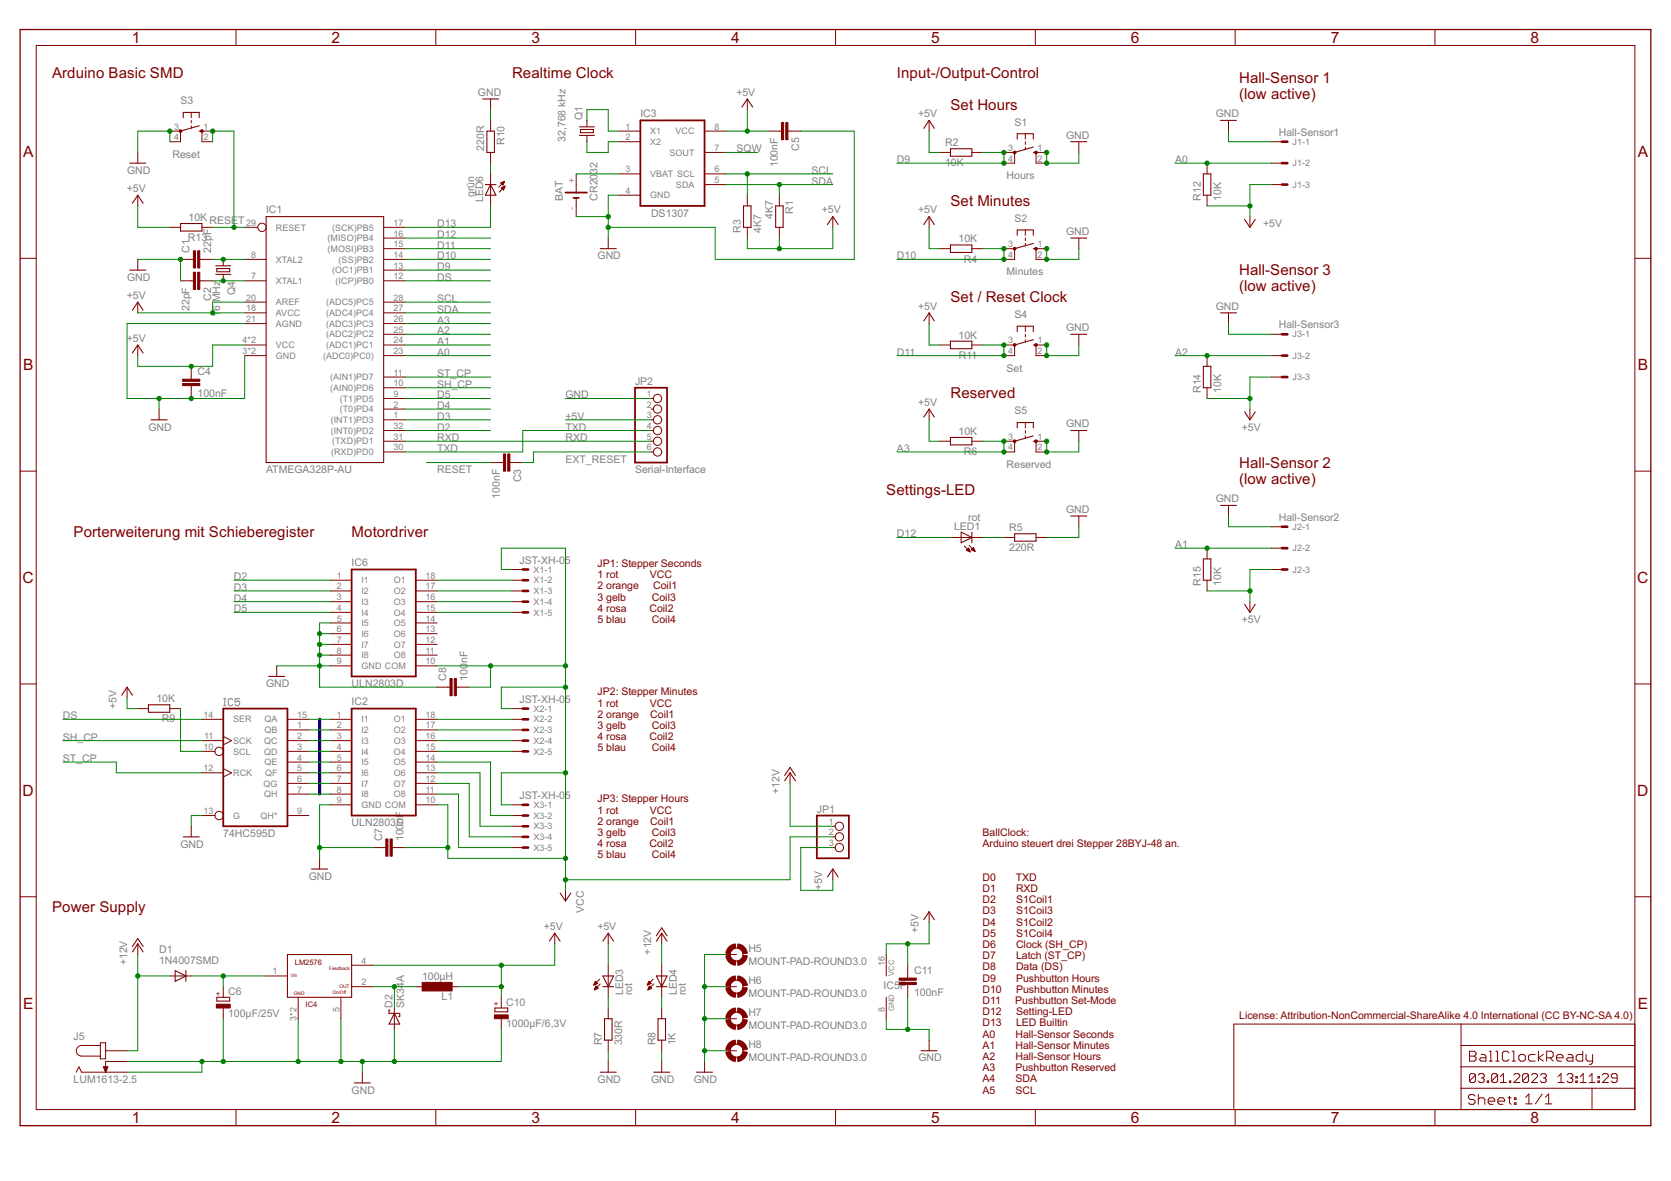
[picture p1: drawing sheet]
<svg xmlns="http://www.w3.org/2000/svg" width="297mm" height="210mm" viewBox="0 0 297 210" stroke-linecap="round" stroke-linejoin="round" font-family="sans-serif">
<path d="M39.8 125.4h.4M39.8 124.2h.4M40 124.2v1.2M41.4 124.4l-.2-.2h-.4l-.2 .2v.8l.2 .2h.4l.2-.2M42.6 124.2h-.8v.6l.4-.2 .4 .2v.4l-.2 .2h-.4l-.2-.2" fill="none" stroke="#808080" stroke-width=".18"/>
<g fill="none" stroke="#800000" stroke-width=".19">
<path d="M85.8 17.6h2.8M131.9 19l.9-1.4 1 1.4M23.1 29h2.8M23.5 36.1l1-1.4 .9 1.4M32.1 39.7h3.8v1.4h-3.8zM32.6 20.9v-.9h2.8v.9M35.4 23.3h.5M35.4 22.4l-3.3 .9M47.3 38.5h20.9v43.7h-20.9zM86.3 32.8h1.9M86.6 23.3h1.3v3.8h-1.3zM87.2 32.8l1 1.9h-1.9z"/>
<path d="M103 22.5h2.7M103 24.1h2.7M103.2 23h2.3v.6h-2.3zM132.2 36.6h1.3v3.8h-1.3zM137.9 36.6h1.3v3.8h-1.3zM147.1 39.9l.9-1.4 1 1.4M164.2 22.8l1-1.4 .9 1.4M164.2 39.9l1-1.4 .9 1.4M169 26.4h3.8v1.4h-3.8zM180.8 24.7v-.9h2.9v.9M183.7 27.1h.5M183.7 26.1l-3.3 1"/>
<path d="M190.3 25.2h2.9M213.9 30.9h1.3v3.8h-1.3zM217 21.4h2.8M221.2 39l1 1.4 .9-1.4M23.1 48h2.8M23.5 55.1l1-1.4 .9 1.4M38.4 48.8h2.6M38.4 47.2h2.6M38.5 47.7h2.3v.6h-2.3zM106.7 44.2h2.9M164.2 57l1-1.4 .9 1.4M169 43.5h3.8v1.4h-3.8z"/>
<path d="M180.8 41.8v-.9h2.9v.9M180.8 58.9v-.9h2.9v.9M183.7 44.2h.5M183.7 43.3l-3.3 .9M190.3 42.3h2.9M190.3 59.4h2.9M217 55.6h2.8M23.5 62.7l1-1.4 .9 1.4M26.9 74.6h2.8M164.2 74.1l1-1.4 .9 1.4M169 60.6h3.8v1.4h-3.8zM169 77.7h3.8v1.4h-3.8z"/>
<path d="M180.8 76.1v-1h2.9v1M183.7 61.3h.5M183.7 60.4l-3.3 .9M183.7 78.4h.5M183.7 77.5l-3.3 .9M190.3 76.5h2.9M213.9 65.1h1.3v3.8h-1.3zM221.2 73.2l1 1.4 .9-1.4M170.9 94.6l1.9 .9-1.9 1zM172.8 94.6v1.9M180.4 94.9h3.8v1.3h-3.8zM190.3 91.7h2.9"/>
<path d="M213.9 99.3h1.3v3.8h-1.3zM217 89.8h2.8M221.2 107.4l1 1.4 .9-1.4M21.6 123.6l1-1.5 .9 1.5M26.4 125.3h3.8v1.3h-3.8zM47.8 120.2h2.8M139.5 138.8l.9-1.4 1 1.4M139.5 137.8l.9-1.4 1 1.4M32.6 148.7h2.8M55.4 154.5h2.8M99.6 158.7l.9 1.4 1-1.4M147.1 155.9l.9-1.4 1 1.4"/>
<path d="M23.5 169.2l1-1.5 .9 1.5M23.5 168.2l1-1.4 .9 1.4M31.1 172.5l1.9 1-1.9 .9zM33 172.5v1.9M38.5 177.2h2.3v.7h-2.3zM51.1 169.7h11.4v7.5h-11.4zM69.3 179.5h-.1v.6h1.9v.6h-.2M88 179.2h2.3v.6h-2.3zM97.7 167.3l.9-1.4 1 1.4M107.2 173.5h1.9l-1 1.9zM107.2 175.4h1.9M107.2 167.3l.9-1.4 1 1.4"/>
<path d="M116.7 175.4h1.9M116.7 173.5h1.9l-1 1.9zM116.7 167.3l.9-1.4 1 1.4M116.7 166.3l.9-1.4 1 1.4M164.2 163.5l1-1.4 .9 1.4M63 192.5h2.8M70.1 180.1l1 1.9h-1.9zM106.7 190.6h2.9M107.5 181.1h1.3v3.8h-1.3zM116.2 190.6h2.9M117 181.1h1.3v3.8h-1.3zM123.8 190.6h2.9"/>
<path d="M163.7 186.8h2.9"/>
</g>
<g fill="none" stroke="#800000" stroke-width=".18">
<path d="M6.4 8.1h284.2v189.1h-284.2zM34 20v.9M42 5.2v2.9M77.5 5.2v2.9M87.2 17.6v1.9M113 5.2v2.9M132.8 17.6v1.9M148.5 5.2v2.9M184 5.2v2.9M219.6 5.2v2.9M255.1 5.2v2.9M24.5 27.1v1.9"/>
<path d="M24.5 34.7v1.9M30.2 23.3h1.9v1.9h-1.9M34 21.4v.5M34 22.4v.4M37.8 23.3h-1.9v1.9h1.9M87.2 21.4v1.9M87.2 27.1v1.9M87.2 30.9v5.7M89 32.5h.6M89.1 32.6h.4M89.1 33.4l.7-.3-.3 .7zM89.2 33.4h.4"/>
<path d="M89.2 32.7h.3M89.2 33.3h.5M89.2 33.5h.4M89.2 32.4h.4M89.3 32.8h.2M89.3 33.6h.3M89.3 32.8h.1M89.4 33.7h.1M89.4 33.3h.3M89.4 32.3h.2M89.5 33.7h.1M89.6 33.2h.1"/>
<path d="M89.6 32.3h.1M89.7 32.2l-1.1 1.1M89.7 32.2l-.3 .7-.4-.4M89.7 32.2l-.7 .3M89.8 33.1l-1.1 1M102.4 30.9v3.3M102.4 35.2v3.3M104.3 21.4v1.1M104.3 24.1v1.1M110 23.3h3.8M110 25.2h3.8M110 30.9h3.8"/>
<path d="M110 34.7h3.8M125.2 23.3h3.8M125.2 27.1h3.8M125.2 30.9h3.8M125.2 32.8h3.8M132.8 34.7v1.9M136.6 23.3h2.3M138.5 34.7v1.9M140.1 23.3h2.2M148 38.5v1.9M165.2 21.4v1.9M165.2 38.5v1.9"/>
<path d="M167 27.1h2M172.8 27.1h1.9M178.5 27.1h1.9v1.9h-1.9M182.3 23.8v.9M182.3 25.2v.5M182.3 26.1v.5M186.1 27.1h-1.9v1.9h1.9M191.8 25.2v1.9M214.6 29v1.9M214.6 34.7v1.9M218.4 21.4v1.9M222.2 38.5v1.9"/>
<path d="M226 25.2h1.9M226 29h1.9M226 32.8h1.9M3.6 45.9h2.8M24.5 46.1v1.9M24.5 53.7v1.9M30.2 40.4h1.9M32.1 46.1h2.3M32.1 49.9h2.3M35.5 46.1h2.3M35.5 49.9h2.3M35.9 40.4h1.9"/>
<path d="M39.7 46.1v1.1M39.7 48.8v1.1M43.5 40.4h2.3M43.5 46.1h3.8M43.5 49.9h3.8M43.5 57.5h3.8M43.5 55.6h3.8M43.5 53.7h3.8M68.2 40.4h3.8M68.2 46.1h3.8M68.2 49.9h3.8M68.2 59.4h3.8"/>
<path d="M68.2 57.5h3.8M68.2 55.6h3.8M68.2 53.7h3.8M68.2 42.3h3.8M68.2 44.2h3.8M68.2 48h3.8M108.1 42.3v1.9M132.8 40.4v1.9M138.5 40.4v1.9M165.2 55.6v1.9M167 44.2h2M172.8 44.2h1.9"/>
<path d="M178.5 44.2h1.9v1.9h-1.9M182.3 40.9v.9M182.3 42.3v.5M182.3 43.3v.4M182.3 58v.9M182.3 59.4v.5M186.1 44.2h-1.9v1.9h1.9M191.8 42.3v1.9M191.8 59.4v1.9M218.4 55.6v1.9M226 59.4h1.9M290.6 45.9h2.9"/>
<path d="M24.5 61.3v1.9M28.3 72.7v1.9M34 65.1v2.3M34 68.5v2.3M43.5 63.2h3.8M43.5 61.3h3.8M68.2 70.8h3.8M68.2 72.7h3.8M68.2 74.6h3.8M68.2 76.5h3.8M68.2 78.4h3.8M68.2 63.2h3.8"/>
<path d="M68.2 61.3h3.8M68.2 68.9h3.8M68.2 67h3.8M115.7 70.8h.4M115.7 72.7h.4M115.7 74.6h.4M115.7 76.5h.4M115.7 78.4h.4M165.2 72.7v1.9M167 78.4h2M167 61.3h2M172.8 78.4h1.9"/>
<path d="M172.8 61.3h1.9M178.5 78.4h1.9v1.9h-1.9M178.5 61.3h1.9v1.9h-1.9M182.3 60.4v.4M182.3 75.1v1M182.3 76.5v.5M182.3 77.5v.4M186.1 78.4h-1.9v1.9h1.9M186.1 61.3h-1.9v1.9h1.9M191.8 76.5v1.9M214.6 63.2v1.9M214.6 68.9v1.9"/>
<path d="M222.2 72.7v1.9M226 63.2h1.9M226 67h1.9M3.6 83.7h2.8M68.2 80.3h3.8M87.2 82.2h2.3M90.6 82.2h2.3M115.7 80.3h.4M169 95.5h5.7M171.4 97l1.1 1.1M171.8 97.8l.4-.4 .3 .7zM171.8 97.8h.5"/>
<path d="M171.9 97.9h.5M171.9 97.7h.4M172 97.6h.3M172.1 97.5h.1M172.1 97.9h.3M172.2 97.5h.1M172.3 96.9l1 1.1M172.3 98h.1M172.7 97.7l.3-.4 .3 .7zM172.7 97.7h.5M172.8 97.6h.4M172.8 97.8h.4"/>
<path d="M172.8 97.5h.3M172.9 97.5h.2M173 97.9h.3M173 97.4h.1M173.2 97.9h.1M178.5 95.5h1.9M184.2 95.5h1.9M191.8 91.7v1.9M214.6 97.4v1.9M218.4 89.8v1.9M226 93.6h1.9M226 97.4h1.9"/>
<path d="M290.6 83.7h2.9M49.2 118.3v1.9M58.7 103.1h3.8M58.7 105h3.8M58.7 106.9h3.8M58.7 108.8h3.8M58.7 110.7h3.8M58.7 112.6h3.8M58.7 114.5h3.8M58.7 116.4h3.8M58.7 118.3h3.8M73.9 103.1h3.8"/>
<path d="M73.9 105h3.8M73.9 106.9h3.8M73.9 108.8h3.8M73.9 110.7h3.8M73.9 112.6h3.8M73.9 114.5h3.8M73.9 116.4h3.8M73.9 118.3h3.8M91 101.2h1.9M91 103.1h1.9M91 105h1.9M91 106.9h1.9"/>
<path d="M91 108.8h1.9M214.6 103.1v1.9M222.2 106.9v1.9M226 101.2h1.9M3.6 121.6h2.8M22.6 122.1v1.9M24.5 125.9h1.9M30.2 125.9h1.9M35.9 127.8h3.8M35.9 131.6h3.8M35.9 133.5h2.3M35.9 137.4h3.8"/>
<path d="M39.7 130.9l1.5 .7-1.5 .8M39.7 136.6l1.5 .8-1.5 .7M51.1 127.8h3.8M51.1 129.7h3.8M51.1 131.6h3.8M51.1 133.5h3.8M51.1 135.4h3.8M51.1 137.4h3.8M51.1 139.2h3.8M58.7 127.8h3.8M58.7 129.7h3.8M58.7 131.6h3.8"/>
<path d="M58.7 133.5h3.8M58.7 135.4h3.8M58.7 137.4h3.8M58.7 139.2h3.8M73.9 127.8h3.8M73.9 129.7h3.8M73.9 131.6h3.8M73.9 133.5h3.8M73.9 135.4h3.8M73.9 137.4h3.8M73.9 139.2h3.8M77.7 122.1h2.3"/>
<path d="M81.1 122.1h2.3M91 127.8h1.9M91 129.7h1.9M91 131.6h1.9M91 133.5h1.9M91 125.9h1.9M140.4 137.4v1.8M290.6 121.6h2.9M3.6 159.4h2.8M34 146.9v1.8M35.9 144.9h2.3M51.1 141.1h3.8"/>
<path d="M51.1 144.9h3.8M56.8 152.5v2M58.7 141.1h3.8M58.7 143h3.8M66.3 150.6h2.3M69.7 150.6h2.3M73.9 141.1h3.8M73.9 143h3.8M91 143h1.9M91 150.6h1.9M91 144.9h1.9M91 146.9h1.9"/>
<path d="M91 148.7h1.9M100.5 158.2v1.9M148 154.5v1.9M148 150.6h.5M148 146.9h.5M148 148.7h.5M290.6 159.4h2.9M24.5 167.7v2M30.2 173.5h3.8M39.7 175.4v1.8M39.7 179.2v1.9M47.3 173.5h3.8"/>
<path d="M53 177.2v3.9M60.6 177.2v3.9M62.5 175.4h3.8M62.5 171.6h3.8M70.1 179.2v3.8M73.9 175.4h1.9M79.6 175.4h1.9M89.1 177.2v2M98.6 165.9v1.8M105.6 175h.1M105.6 175h.2M105.6 174.9h.4"/>
<path d="M105.7 174.8h.5M105.7 175.9h.1M105.7 174.7h.5M105.7 175.8h.3M105.7 174.6h.4M105.7 175.7h.5M105.8 174.6h.2M105.8 175.6h.5M105.8 174.5h.1M105.8 175.5h.4M105.9 174.4l.3 .4-.6 .3zM105.9 175.5h.2"/>
<path d="M105.9 175.4h.2M105.9 175.3h.1M106.3 175.6l-.4-.3-.2 .6M106.3 175.6l-.6 .3M106.6 174l-1 1.1M106.7 174.9l-1 1M108.1 165.9v1.8M108.1 171.6v5.6M108.1 179.2v1.9M115.1 175h.1M115.1 175h.2M115.1 174.9h.4"/>
<path d="M115.2 174.8h.5M115.2 175.9h.1M115.2 174.7h.5M115.2 175.8h.3M115.3 174.6h.3M115.3 175.7h.4M115.3 174.6h.2M115.3 175.6h.5M115.3 174.5h.1M115.3 175.5h.4M115.4 175.5h.2M115.4 174.4l.3 .4-.6 .3z"/>
<path d="M115.4 175.4h.2M115.4 175.3h.1M115.8 175.6l-.4-.3-.2 .6M115.8 175.6l-.6 .3M116.1 174l-1 1.1M116.2 174.9l-1 1M117.6 165.9v1.8M117.6 171.6v5.6M117.6 179.2v1.9M129 169.7h1.9M129 175.4h1.9M157.5 169.7v3.8"/>
<path d="M157.5 177.2v3.9M161.4 171.6v2.2M161.4 175v2.2M165.2 162.1v1.9M13.5 190.6l.5-1 .5 1h8.1M17.8 185.8h-3.3a.94 .94 0 0 0-.9 1 .94 .94 0 0 0 .9 .9h3.3M17.8 185.3h1v2.9h-1zM18.4 189.6h.8l-.4 1zM18.4 189.7h.7M18.5 189.8h.6M18.5 189.9h.6M18.5 189.9h.5"/>
<path d="M18.6 190h.4M18.6 190.1h.4M18.6 190.2h.3M18.7 190.3h.2M18.7 190.4h.2M18.7 190.4h.1M18.8 186.8h3.8M18.8 190.5h.1M22.6 188.7h-3.8v1.9M42 197.2v2.9M64.4 190.6v1.9M77.5 197.2v2.9"/>
<path d="M89.1 181.1v1.9M108.1 184.9v1.9M108.1 188.7v1.9M113 197.2v2.9M117.6 184.9v1.9M117.6 188.7v1.9M125.2 188.7v1.9M129 181.1h1.9M129 186.8h1.9M148.5 197.2v2.9M165.2 184.9v1.9M184 197.2v2.9"/>
<path d="M219.6 197.2v2.9M255.1 197.2v2.9M259.7 193.4h30.9M259.7 182v15.2M259.7 189.6h30.9M259.7 185.8h30.9M261.2 186.8h.9l.3 .3v.3l-.3 .3 .3 .3v.3l-.3 .3h-.9zM261.2 187.7h.9M262.2 194.8l-.3-.3h-.6l-.3 .3v.3l.3 .3h.6l.3 .3v.3l-.3 .3h-.6l-.3-.3M262.3 191.1l-.3-.3h-.5l-.3 .3v1M262.3 191.1v1l-.3 .3h-.5l-.3-.3M262.3 191.1l-1.1 1"/>
<path d="M262.8 191.1l.3-.3h.5l.2 .3v.2l-.2 .3M262.8 195.4l.3-.3h.6l.2 .3v.9M262.8 194.5v1.8M263.3 187.4h.5l.3 .3v.9h-.8l-.3-.3 .3-.3h.8M263.3 191.6h.3M263.6 191.6l.2 .3v.2l-.2 .3h-.5l-.3-.3M264.4 192.1h.2v.3h-.2zM264.5 195.7h1.2v-.3l-.3-.3h-.6l-.3 .3v.6l.3 .3h.6M264.7 186.8h.3v1.8M264.7 188.6h.6M265.9 186.8h.3v1.8M265.9 188.6h.6"/>
<path d="M266.2 191.1v1l-.3 .3h-.5l-.2-.3M266.2 191.1l-.3-.3h-.5l-.2 .3v1M266.2 191.1l-1 1M266.3 195.7h1.2v-.3l-.3-.3h-.6l-.3 .3v.6l.3 .3h.6M266.7 192.4h1.1M266.7 191.3l.6-.5v1.6M268 195.1h.6M268.2 187.1l-.3-.3h-.5l-.3 .3v1.2l.3 .3h.5l.3-.3M268.3 192.1h.3v.3h-.3zM268.3 194.8v1.2l.3 .3M268.8 186.8h.3v1.8M268.8 188.6h.6"/>
<path d="M269.1 191.1l.2-.3h.6l.3 .3v.2l-1.1 1.1h1.1M269.2 195.1h.3v.3h-.3zM269.2 196h.3v.3h-.3zM270 187.7l.3-.3h.5l.3 .3v.6l-.3 .3h-.5l-.3-.3zM271.2 195l.6-.6v1.8M271.2 196.2h1.2M271.7 191.1v1l-.2 .3h-.6l-.2-.3M271.7 191.1l-.2-.3h-.6l-.2 .3v1M271.7 191.1l-1 1M272.2 191.1l.3-.3h.5l.3 .3v.2l-1.1 1.1h1.1M272.9 187.4h-.9l-.3 .3v.6l.3 .3h.9M273.5 186.8v1.8"/>
<path d="M273.8 191.1l.3-.3h.5l.3 .3v.2l-.3 .3M274.1 194.4l-1.2 1.8M274.3 191.6h.3M274.4 187.4l-.9 .6 .9 .6M274.6 191.6l.3 .3v.2l-.3 .3h-.5l-.3-.3M274.7 196.2h1.2M274.7 195l.6-.6v1.8M274.9 188h.9l.3-.3v-.6l-.3-.3h-.9v1.8M275.5 188l.6 .6M276.7 188h1.2v-.3l-.3-.3h-.6l-.3 .3v.6l.3 .3h.6M277 192.4h1M277 191.3l.5-.5v1.6"/>
<path d="M278.6 191.1l.2-.3h.5l.3 .3v.2l-.3 .3M278.7 187.4h.6l.3 .3v.9h-.9l-.3-.3 .3-.3h.9M279.1 191.6h.2M279.3 191.6l.3 .3v.2l-.3 .3h-.5l-.2-.3M280.1 192.1h.3v.3h-.3zM280.1 191.3h.3v.3h-.3zM280.9 192.4h1.1M280.9 191.3l.5-.5v1.6M281.3 186.8v1.8h-.8l-.3-.3v-.6l.3-.3h.8M281.9 187.4v.9l.3 .3h.9M282.5 191.3l.5-.5v1.6M282.5 192.4h1"/>
<path d="M283 193.4v3.8M283.1 187.4v1.5l-.3 .3h-.3M284.1 192.1h.2v.3h-.2zM284.1 191.3h.2v.3h-.2zM284.8 191.1l.3-.3h.5l.3 .3v.2l-1.1 1.1h1.1M287.5 191.6h-.8l-.3-.3v-.2l.3-.3h.5l.3 .3v1l-.3 .3h-.5l-.3-.3M290.6 182h-71.3v15.2"/>
<circle cx="46.6" cy="40.4" r=".74"/>
<circle cx="116.9" cy="76.5" r=".74"/>
<circle cx="116.9" cy="70.8" r=".74"/>
<circle cx="116.9" cy="74.6" r=".74"/>
<circle cx="116.9" cy="78.4" r=".74"/>
<circle cx="116.9" cy="72.7" r=".74"/>
<circle cx="116.9" cy="80.3" r=".74"/>
<circle cx="38.9" cy="133.5" r=".74"/>
<circle cx="38.9" cy="144.9" r=".74"/>
<circle cx="149.2" cy="148.7" r=".74"/>
<circle cx="149.2" cy="150.6" r=".74"/>
<circle cx="149.2" cy="146.9" r=".74"/>
<circle cx="130.9" cy="175.4" r="1.14"/>
<circle cx="130.9" cy="169.7" r="1.14"/>
<circle cx="130.9" cy="186.8" r="1.14"/>
<circle cx="130.9" cy="181.1" r="1.14"/>
</g>
<g fill="#800000" stroke="#800000" stroke-width=".18">
<path d="M35.1 44.6h.4v3h-.4z"/>
<path d="M34.4 44.6h.4v3h-.4z"/>
<path d="M34.4 48.4h.4v3h-.4z"/>
<path d="M35.1 48.4h.4v3h-.4z"/>
<path d="M89.5 80.7h.4v3h-.4z"/>
<path d="M90.3 80.7h.3v3h-.3z"/>
<path d="M32.5 68.2h3v.3h-3z"/>
<path d="M32.5 67.4h3v.4h-3z"/>
<path d="M138.9 21.8h.4v3h-.4z"/>
<path d="M139.7 21.8h.4v3h-.4z"/>
<path d="M159.8 174.6h3.1v.4h-3.1z"/>
<path d="M159.8 173.8h3.1v.4h-3.1z"/>
<path d="M38.5 178.5h2.4v.7h-2.4z"/>
<path d="M87.9 180.4h2.4v.7h-2.4z"/>
<path d="M75 174.6h5.4v1.5h-5.4z"/>
<path d="M69.3 149.1h.4v3.1h-.4z"/>
<path d="M68.6 149.1h.4v3.1h-.4z"/>
<path d="M80.8 120.6h.3v3.1h-.3z"/>
<path d="M80 120.6h.4v3.1h-.4z"/>
</g>
<path d="M100.5 34.2h3.8M101.9 35.2h1M113.8 21.4h11.4v15.2h-11.4zM112.9 68.9h5.7v13.3h-5.7zM62.5 101.2h11.4v19h-11.4zM39.7 125.9h11.4v21h-11.4zM62.5 125.9h11.4v19h-11.4zM145.2 144.9h5.7v7.6h-5.7z" fill="none" stroke="#800000" stroke-width=".32"/>
<g fill="#800000" stroke="#800000" stroke-width=".18">
<path d="M31.9 23.1h.4v.4h-.4z" fill-rule="evenodd"/>
<path d="M35.7 23.1h.4v.4h-.4z" fill-rule="evenodd"/>
<path d="M180.2 26.9h.3v.4h-.3z" fill-rule="evenodd"/>
<path d="M184 26.9h.3v.4h-.3z" fill-rule="evenodd"/>
<path d="M180.2 44h.3v.4h-.3z" fill-rule="evenodd"/>
<path d="M184 44h.3v.4h-.3z" fill-rule="evenodd"/>
<path d="M131.2 167.8a1.88 1.88 0 0 1 1.6 1.6l-.7 .1-.3-.7-.7-.3z" fill-rule="evenodd"/>
<path d="M129.6 168.3l.6-.4 .5-.1 .1 .7-.7 .3-.3 .7-.8-.1 .2-.5z" fill-rule="evenodd"/>
<path d="M129 169.9l.8-.1 .3 .7 .7 .3-.1 .8a1.93 1.93 0 0 1-1.7-1.7z" fill-rule="evenodd"/>
<path d="M132.1 169.8l.7 .1a1.93 1.93 0 0 1-1.6 1.7l-.1-.8 .7-.3z" fill-rule="evenodd"/>
<path d="M131.2 173.5a1.88 1.88 0 0 1 1.6 1.6l-.7 .1-.3-.7-.7-.3z" fill-rule="evenodd"/>
<path d="M129.6 174l.6-.4 .5-.1 .1 .7-.7 .3-.3 .7-.8-.1 .2-.5z" fill-rule="evenodd"/>
<path d="M129 175.6l.8-.1 .3 .7 .7 .3-.1 .7a1.88 1.88 0 0 1-1.7-1.6z" fill-rule="evenodd"/>
<path d="M132.1 175.5l.7 .1a1.88 1.88 0 0 1-1.6 1.6l-.1-.7 .7-.3z" fill-rule="evenodd"/>
<path d="M131.2 179.2a1.93 1.93 0 0 1 1.6 1.6l-.7 .1-.3-.6-.7-.4z" fill-rule="evenodd"/>
<path d="M129.6 179.7l.6-.4 .5-.1 .1 .7-.7 .4-.3 .6-.8-.1 .2-.5z" fill-rule="evenodd"/>
<path d="M129 181.3l.8-.1 .3 .7 .7 .3-.1 .8a1.93 1.93 0 0 1-1.7-1.7z" fill-rule="evenodd"/>
<path d="M131.1 182.2l.2-.1a1.05 1.05 0 0 0 .8-.9l.7 .1a1.93 1.93 0 0 1-1.6 1.7z" fill-rule="evenodd"/>
<path d="M131.2 184.9a1.88 1.88 0 0 1 1.6 1.6l-.7 .1-.3-.7-.7-.3z" fill-rule="evenodd"/>
<path d="M129.6 185.4l.6-.4 .5-.1 .1 .7-.7 .3-.3 .7-.8-.1 .2-.5z" fill-rule="evenodd"/>
<path d="M129 187l.8-.1 .3 .7 .7 .3-.1 .8a1.88 1.88 0 0 1-1.7-1.7z" fill-rule="evenodd"/>
<path d="M131.1 187.9l.7-.3 .3-.7 .7 .1a1.88 1.88 0 0 1-1.6 1.7z" fill-rule="evenodd"/>
<path d="M180.2 61.1h.3v.4h-.3z" fill-rule="evenodd"/>
<path d="M184 61.1h.3v.4h-.3z" fill-rule="evenodd"/>
<path d="M184 78.3h.3v.3h-.3z" fill-rule="evenodd"/>
<circle cx="180.4" cy="78.4" r=".25"/>
</g>
<path d="M3.6 5.2h289.9v194.9h-289.9z" fill="none" stroke="#800000" stroke-width=".23"/>
<g fill="none" stroke="#800000" stroke-width=".47">
<path d="M227.9 25.2h.9M227.9 29h.9M227.9 32.8h.9M227.9 59.4h.9M227.9 63.2h.9M227.9 67h.9M227.9 93.6h.9M227.9 97.4h.9M92.9 101.2h1M92.9 103.1h1M92.9 105h1M92.9 106.9h1"/>
<path d="M92.9 108.8h1M227.9 101.2h.9M92.9 125.9h1M92.9 127.8h1M92.9 129.7h1M92.9 131.6h1M92.9 133.5h1M92.9 143h1M92.9 144.9h1M92.9 146.9h1M92.9 148.7h1M92.9 150.6h1"/>
</g>
<path d="M56.8 127.8v13.3" fill="none" stroke="#000080" stroke-width=".57"/>
<g fill="none" stroke="#008000" stroke-width=".18">
<path d="M87.2 19.5v1.9M132.8 19.5v3.8M24.5 36.6v3.8h5.7M30.2 25.2v-1.9h-5.7v3.8M37.8 25.2v-1.9h3.8v17.1M87.2 36.6v3.8h-15.2M87.2 29v1.9M102.4 38.5h5.7M102.4 30.9h7.6M104.3 25.2v1.9h3.8v-1.9h1.9M104.3 21.4v-1.9h3.8v3.8h1.9M110 34.7h-1.9v7.6"/>
<path d="M129 27.1h5.7M129 23.3h7.6M129 32.8h19M129 30.9h19M132.8 30.9v3.8M138.5 32.8v1.9M142.3 23.3h9.5v22.8h-24.7v-5.7h-19M165.2 23.3v3.8h1.8M174.7 27.1h3.8v1.9h-19.1M186.1 27.1v1.9h5.7v-1.9M208.9 29h17.1M214.6 36.6h7.6"/>
<path d="M218.4 23.3v1.9h7.6M226 32.8h-3.8v5.7M24.5 55.6h19M24.5 46.1h7.6v3.8M37.8 40.4h5.7M37.8 46.1h5.7M37.8 49.9h5.7M43.5 53.7h-5.7v1.9M43.5 57.5h-20.9v13.3h20.9v-7.6M72 55.6h15.2M72 53.7h15.2M72 44.2h15.2"/>
<path d="M72 57.5h15.2M72 46.1h15.2M72 59.4h15.2M72 48h15.2M72 42.3h15.2M72 49.9h15.2M138.5 42.3v1.9M148 40.4v3.8h-15.2v-1.9M165.2 57.5v3.8h1.8M165.2 40.4v3.8h1.8M174.7 44.2h3.8v1.9h-19.1M186.1 44.2v1.9h5.7v-1.9"/>
<path d="M218.4 57.5v1.9h7.6M28.3 70.8v1.9M43.5 61.3h-5.7v3.8h-13.3v-1.9M72 74.6h15.2M72 61.3h15.2M72 67h15.2M72 70.8h15.2M72 78.4h43.7M72 63.2h15.2M72 76.5h15.2M72 72.7h15.2M72 68.9h15.2"/>
<path d="M100.5 74.6h15.2M100.5 70.8h15.2M115.7 76.5h-22.8v3.8h-20.9M165.2 74.6v3.8h1.8M174.7 61.3h3.8v1.9h-19.1M174.7 78.4h3.8v1.9h-19.1M186.1 61.3v1.9h5.7v-1.9M186.1 78.4v1.9h5.7v-1.9M208.9 63.2h17.1M214.6 70.8h7.6M226 67h-3.8v5.7M75.8 82.2h11.4"/>
<path d="M115.7 80.3h-20.9v1.9h-1.9M159.4 95.5h9.6M174.7 95.5h3.8M191.8 93.6v1.9h-5.7M208.9 97.4h17.1M218.4 91.7v1.9h7.6M41.6 105h17.1M41.6 103.1h17.1M41.6 108.8h17.1M41.6 106.9h17.1M49.2 118.3h9.5M56.8 116.4h1.9"/>
<path d="M56.8 114.5h1.9M56.8 112.6h1.9M58.7 110.7h-1.9v11.4h20.9M77.7 105h13.3M77.7 118.3h22.8M77.7 103.1h13.3M77.7 108.8h13.3M77.7 106.9h13.3M87.2 118.3v3.8h-3.8M91 101.2h-1.9v-3.8h11.4v60.8M214.6 105h7.6M226 101.2h-3.8v5.7"/>
<path d="M11.2 127.8h24.7M11.2 131.6h24.7M11.2 135.4h9.5v2h15.2M22.6 124v1.9h1.9M32.1 125.9v7.6h3.8M54.9 127.8h3.8M54.9 131.6h3.8M54.9 137.4h3.8M54.9 135.4h3.8M54.9 129.7h3.8M54.9 133.5h3.8M54.9 139.2h3.8"/>
<path d="M77.7 135.4h9.5v9.5h3.8M77.7 137.4h7.6v9.5h5.7M77.7 127.8h13.3M77.7 131.6h13.3M77.7 139.2h5.7v9.5h7.6M77.7 129.7h13.3M77.7 133.5h13.3M100.5 122.1h-11.4v3.8h1.9M100.5 137.4h-11.4v5.6h1.9M140.4 139.2v7.7h7.6M35.9 144.9h-1.9v2M54.9 141.1h3.8"/>
<path d="M56.8 150.6h9.5M58.7 143h-1.9v9.5M72 150.6h7.6M77.7 141.1h3.8v9.5h9.5M77.7 143h1.9v9.5h20.9M148 150.6h-5.7v7.6h5.7v-1.8M148 148.7h-7.6v7.7h-39.9M24.5 169.7v17.1h-1.9M24.5 173.5h5.7M34 173.5h13.3M39.7 173.5v1.9M66.3 175.4h7.6"/>
<path d="M70.1 175.4v3.8M81.5 175.4h7.6M89.1 171.6v5.6M98.6 167.7v3.9h-32.3M108.1 167.7v3.9M108.1 177.2v2M117.6 167.7v3.9M117.6 177.2v2M125.2 175.4h3.8M129 169.7h-3.8v19M161.4 167.7v3.9M161.4 177.2v5.8"/>
<path d="M165.2 164v3.7h-7.7v2M35.9 188.7v1.9h-13.3M39.7 181.1v7.6M53 181.1v7.6M60.6 181.1v7.6M64.4 188.7v1.9M70.1 183v5.7M89.1 183v5.7h-66.5M108.1 186.8v1.9M117.6 186.8v1.9M125.2 181.1h3.8M125.2 186.8h3.8"/>
<path d="M157.5 181.1v1.9h7.7v1.9"/>
</g>
<g fill="#008000" stroke="#008000" stroke-width=".18">
<circle cx="34" cy="65.1" r=".38"/>
<circle cx="37.8" cy="55.6" r=".38"/>
<circle cx="138.5" cy="44.2" r=".38"/>
<circle cx="132.8" cy="23.3" r=".38"/>
<circle cx="161.4" cy="167.7" r=".38"/>
<circle cx="89.1" cy="175.4" r=".38"/>
<circle cx="89.1" cy="171.6" r=".38"/>
<circle cx="222.2" cy="36.6" r=".38"/>
<circle cx="222.2" cy="70.8" r=".38"/>
<circle cx="222.2" cy="105" r=".38"/>
<circle cx="28.3" cy="70.8" r=".38"/>
<circle cx="34" cy="70.8" r=".38"/>
<circle cx="32.1" cy="46.1" r=".38"/>
<circle cx="30.2" cy="23.3" r=".38"/>
<circle cx="186.1" cy="46.1" r=".38"/>
<circle cx="186.1" cy="44.2" r=".38"/>
<circle cx="186.1" cy="29" r=".38"/>
<circle cx="186.1" cy="27.1" r=".38"/>
<circle cx="108.1" cy="40.4" r=".38"/>
<circle cx="108.1" cy="38.5" r=".38"/>
<circle cx="161.4" cy="183" r=".38"/>
<circle cx="53" cy="188.7" r=".38"/>
<circle cx="60.6" cy="188.7" r=".38"/>
<circle cx="64.4" cy="188.7" r=".38"/>
<circle cx="70.1" cy="188.7" r=".38"/>
<circle cx="39.7" cy="188.7" r=".38"/>
<circle cx="35.9" cy="188.7" r=".38"/>
<circle cx="56.8" cy="150.6" r=".38"/>
<circle cx="56.8" cy="112.6" r=".38"/>
<circle cx="56.8" cy="114.5" r=".38"/>
<circle cx="56.8" cy="116.4" r=".38"/>
<circle cx="56.8" cy="118.3" r=".38"/>
<circle cx="186.1" cy="63.2" r=".38"/>
<circle cx="186.1" cy="61.3" r=".38"/>
<circle cx="186.1" cy="80.3" r=".38"/>
<circle cx="186.1" cy="78.4" r=".38"/>
<circle cx="125.2" cy="186.8" r=".38"/>
<circle cx="125.2" cy="181.1" r=".38"/>
<circle cx="125.2" cy="175.4" r=".38"/>
<circle cx="41.6" cy="40.4" r=".38"/>
<circle cx="37.8" cy="23.3" r=".38"/>
<circle cx="178.5" cy="29" r=".38"/>
<circle cx="178.5" cy="27.1" r=".38"/>
<circle cx="178.5" cy="78.4" r=".38"/>
<circle cx="178.5" cy="80.3" r=".38"/>
<circle cx="214.6" cy="63.2" r=".38"/>
<circle cx="214.6" cy="97.4" r=".38"/>
<circle cx="214.6" cy="29" r=".38"/>
<circle cx="39.7" cy="46.1" r=".38"/>
<circle cx="39.7" cy="49.9" r=".38"/>
<circle cx="24.5" cy="173.5" r=".38"/>
<circle cx="132.8" cy="30.9" r=".38"/>
<circle cx="138.5" cy="32.8" r=".38"/>
<circle cx="70.1" cy="175.4" r=".38"/>
<circle cx="39.7" cy="173.5" r=".38"/>
<circle cx="100.5" cy="137.4" r=".38"/>
<circle cx="100.5" cy="152.5" r=".38"/>
<circle cx="79.6" cy="150.6" r=".38"/>
<circle cx="100.5" cy="122.1" r=".38"/>
<circle cx="100.5" cy="118.3" r=".38"/>
<circle cx="87.2" cy="118.3" r=".38"/>
<circle cx="100.5" cy="156.4" r=".38"/>
<circle cx="178.5" cy="44.2" r=".38"/>
<circle cx="178.5" cy="46.1" r=".38"/>
<circle cx="178.5" cy="61.3" r=".38"/>
<circle cx="178.5" cy="63.2" r=".38"/>
</g>
<g font-size="3.1" fill="#800000">
<text x="23.4" y="7.6">1</text>
<text x="59" y="7.6">2</text>
<text x="94.5" y="7.6">3</text>
<text x="130" y="7.6">4</text>
<text x="165.5" y="7.6">5</text>
<text x="201" y="7.6">6</text>
<text x="236.6" y="7.6">7</text>
<text x="272.1" y="7.6">8</text>
<text x="4.1" y="28">A</text>
<text x="291.1" y="28">A</text>
<text x="4.1" y="65.8">B</text>
<text x="291.1" y="65.8">B</text>
<text x="4" y="103.6">C</text>
<text x="291" y="103.6">C</text>
<text x="4" y="141.5">D</text>
<text x="291" y="141.5">D</text>
<text x="4.1" y="179.3">E</text>
<text x="291.1" y="179.3">E</text>
<text x="23.4" y="199.6">1</text>
<text x="59" y="199.6">2</text>
<text x="94.5" y="199.6">3</text>
<text x="130" y="199.6">4</text>
<text x="165.5" y="199.6">5</text>
<text x="201" y="199.6">6</text>
<text x="236.6" y="199.6">7</text>
<text x="272.1" y="199.6">8</text>
</g>
<g font-size="3" fill="#800000">
<text x="9.3" y="13.8">Arduino Basic SMD</text>
<text x="91" y="13.8">Realtime Clock</text>
<text x="159.5" y="13.8">Input-/Output-Control</text>
<text x="220.3" y="14.7">Hall-Sensor 1</text>
<text x="220.3" y="17.6">(low active)</text>
<text x="169" y="19.5">Set Hours</text>
<text x="169" y="36.6">Set Minutes</text>
<text x="169" y="53.7">Set / Reset Clock</text>
<text x="220.3" y="49">Hall-Sensor 3</text>
<text x="220.3" y="51.8">(low active)</text>
<text x="169" y="70.8">Reserved</text>
<text x="220.3" y="83.2">Hall-Sensor 2</text>
<text x="157.5" y="87.9">Settings-LED</text>
<text x="220.3" y="86">(low active)</text>
<text x="13.1" y="95.5">Porterweiterung mit Schieberegister</text>
<text x="62.5" y="95.5">Motordriver</text>
<text x="9.3" y="162.1">Power Supply</text>
</g>
<g font-size="2.1" fill="#808080">
<text x="85" y="17">GND</text>
<text x="130.9" y="17">+5V</text>
<text x="32.1" y="18.5">S3</text>
<text x="103.6" y="21.4" transform="rotate(-90 103.6 21.4)">Q1</text>
<text x="113.8" y="20.8">IC3</text>
<text x="163.2" y="20.8">+5V</text>
<text x="180.4" y="22.3">S1</text>
<text x="216.1" y="20.8">GND</text>
<text x="30.7" y="28">Reset</text>
<text x="86.1" y="26.8" transform="rotate(-90 86.1 26.8)">220R</text>
<text x="89.7" y="25.8" transform="rotate(-90 89.7 25.8)">R10</text>
<text x="100.5" y="25.2" transform="rotate(-90 100.5 25.2)">32,768 kHz</text>
<text x="130.9" y="27.1">SQW</text>
<text x="138.3" y="29.7" transform="rotate(-90 138.3 29.7)">100nF</text>
<text x="142.1" y="26.8" transform="rotate(-90 142.1 26.8)">C5</text>
<text x="159.5" y="29">D9</text>
<text x="168" y="29.6">10K</text>
<text x="168" y="26">R2</text>
<text x="189.5" y="24.6">GND</text>
<text x="208.9" y="29">A0</text>
<text x="227.3" y="24.2">Hall-Sensor1</text>
<text x="22.5" y="34.1">+5V</text>
<text x="22.6" y="30.9">GND</text>
<text x="84.3" y="35" transform="rotate(-90 84.3 35)">grün</text>
<text x="85.9" y="36" transform="rotate(-90 85.9 36)">LED6</text>
<text x="100" y="35.7" transform="rotate(-90 100 35.7)">BAT</text>
<text x="106.2" y="35.7" transform="rotate(-90 106.2 35.7)">CR20</text>
<text x="106.2" y="30.9" transform="rotate(-90 106.2 30.9)">32</text>
<text x="144.2" y="30.9">SCL</text>
<text x="144.2" y="32.8">SDA</text>
<text x="178.9" y="31.9">Hours</text>
<text x="213.5" y="35.7" transform="rotate(-90 213.5 35.7)">R12</text>
<text x="217" y="35.7" transform="rotate(-90 217 35.7)">10K</text>
<text x="33.5" y="39.3">10K</text>
<text x="37.3" y="39.8">RESET</text>
<text x="47.3" y="37.9">IC1</text>
<text x="77.7" y="40.4">D13</text>
<text x="115.7" y="38.5">DS1307</text>
<text x="131.7" y="41.4" transform="rotate(-90 131.7 41.4)">R3</text>
<text x="135.3" y="41.4" transform="rotate(-90 135.3 41.4)">4K7</text>
<text x="137.4" y="39" transform="rotate(-90 137.4 39)">4K7</text>
<text x="141" y="38" transform="rotate(-90 141 38)">R1</text>
<text x="146.1" y="37.9">+5V</text>
<text x="163.2" y="37.9">+5V</text>
<text x="180.4" y="39.5">S2</text>
<text x="189.5" y="41.7">GND</text>
<text x="224.6" y="40.4">+5V</text>
<text x="33.4" y="42.9">R13</text>
<text x="33.7" y="45" transform="rotate(-90 33.7 45)">C1</text>
<text x="37.5" y="45" transform="rotate(-90 37.5 45)">22pF</text>
<text x="77.7" y="42.3">D12</text>
<text x="77.7" y="46.1">D10</text>
<text x="77.7" y="44.2">D11</text>
<text x="106.2" y="46.1">GND</text>
<text x="159.5" y="46.1">D10</text>
<text x="170.4" y="43.1">10K</text>
<text x="171.3" y="46.7">R4</text>
<text x="22.5" y="53.1">+5V</text>
<text x="22.6" y="49.9">GND</text>
<text x="37.5" y="53.4" transform="rotate(-90 37.5 53.4)">C2</text>
<text x="41.8" y="52.4" transform="rotate(-90 41.8 52.4)">Q4</text>
<text x="77.7" y="48">D9</text>
<text x="77.7" y="53.7">SCL</text>
<text x="77.7" y="49.9">DS</text>
<text x="178.9" y="49">Minutes</text>
<text x="33.7" y="55.3" transform="rotate(-90 33.7 55.3)">22pF</text>
<text x="39.1" y="56.3" transform="rotate(-90 39.1 56.3)">1</text>
<text x="39.1" y="55.3" transform="rotate(-90 39.1 55.3)">6 MHz</text>
<text x="77.7" y="57.5">A3</text>
<text x="77.7" y="59.4">A2</text>
<text x="77.7" y="55.6">SDA</text>
<text x="163.2" y="55">+5V</text>
<text x="180.4" y="56.6">S4</text>
<text x="189.5" y="58.8">GND</text>
<text x="216.1" y="55">GND</text>
<text x="227.3" y="58.4">Hall-Sensor3</text>
<text x="22.5" y="60.7">+5V</text>
<text x="77.7" y="61.3">A1</text>
<text x="77.7" y="63.2">A0</text>
<text x="159.5" y="63.2">D11</text>
<text x="170.4" y="60.2">10K</text>
<text x="170.4" y="63.8">R11</text>
<text x="208.9" y="63.2">A2</text>
<text x="35.1" y="70.5">100nF</text>
<text x="35.1" y="66.7">C4</text>
<text x="77.7" y="70.8">D5</text>
<text x="77.7" y="68.9">SH_CP</text>
<text x="77.7" y="67">ST_CP</text>
<text x="100.5" y="70.8">GND</text>
<text x="112.9" y="68.4">JP2</text>
<text x="178.9" y="66.1">Set</text>
<text x="213.5" y="69.9" transform="rotate(-90 213.5 69.9)">R14</text>
<text x="217" y="69.9" transform="rotate(-90 217 69.9)">10K</text>
<text x="26.4" y="76.5">GND</text>
<text x="77.7" y="74.6">D3</text>
<text x="77.7" y="76.5">D2</text>
<text x="77.7" y="72.7">D4</text>
<text x="100.5" y="74.6">+5V</text>
<text x="100.5" y="76.5">TXD</text>
<text x="163.2" y="72.1">+5V</text>
<text x="170.4" y="77.3">10K</text>
<text x="180.4" y="73.7">S5</text>
<text x="189.5" y="76">GND</text>
<text x="220.8" y="76.5">+5V</text>
<text x="77.7" y="78.4">RXD</text>
<text x="77.7" y="80.3">TXD</text>
<text x="100.5" y="78.4">RXD</text>
<text x="100.5" y="82.2">EXT_RESET</text>
<text x="159.5" y="80.3">A3</text>
<text x="171.3" y="80.9">R6</text>
<text x="178.9" y="83.2">Reserved</text>
<text x="47.3" y="84.1">ATMEGA328P-AU</text>
<text x="77.7" y="84.1">RESET</text>
<text x="88.8" y="88.7" transform="rotate(-90 88.8 88.7)">100nF</text>
<text x="92.6" y="85.8" transform="rotate(-90 92.6 85.8)">C3</text>
<text x="112.9" y="84.1">Serial-Interface</text>
<text x="216.1" y="89.3">GND</text>
<text x="159.5" y="95.5">D12</text>
<text x="169.6" y="94.2">LED1</text>
<text x="172.1" y="92.6">rot</text>
<text x="179.4" y="94.4">R5</text>
<text x="189.5" y="91.2">GND</text>
<text x="227.3" y="92.6">Hall-Sensor2</text>
<text x="62.5" y="100.7">IC6</text>
<text x="92.3" y="100.2">JST-XH-05</text>
<text x="179.4" y="98">220R</text>
<text x="208.9" y="97.4">A1</text>
<text x="41.6" y="105">D3</text>
<text x="41.6" y="103.1">D2</text>
<text x="41.6" y="106.9">D4</text>
<text x="213.5" y="104.1" transform="rotate(-90 213.5 104.1)">R15</text>
<text x="217" y="104.1" transform="rotate(-90 217 104.1)">10K</text>
<text x="41.6" y="108.8">D5</text>
<text x="220.8" y="110.7">+5V</text>
<text x="83.1" y="117.9" transform="rotate(-90 83.1 117.9)">nF</text>
<text x="20.7" y="125.9" transform="rotate(-90 20.7 125.9)">+5V</text>
<text x="27.8" y="124.8">10K</text>
<text x="47.3" y="122.1">GND</text>
<text x="62.5" y="122.1">ULN2803D</text>
<text x="62.5" y="125.4">IC2</text>
<text x="79.3" y="121" transform="rotate(-90 79.3 121)">C8</text>
<text x="83.1" y="121" transform="rotate(-90 83.1 121)">100</text>
<text x="92.3" y="124.9">JST-XH-05</text>
<text x="11.2" y="127.8">DS</text>
<text x="11.2" y="131.6">SH_CP</text>
<text x="28.7" y="128.4">R9</text>
<text x="11.2" y="135.4">ST_CP</text>
<text x="92.3" y="142">JST-XH-05</text>
<text x="138.5" y="141.1" transform="rotate(-90 138.5 141.1)">+12V</text>
<text x="39.7" y="148.7">74HC595D</text>
<text x="62.5" y="146.8">ULN2803D</text>
<text x="67.9" y="149.5" transform="rotate(-90 67.9 149.5)">C7</text>
<text x="71.7" y="149.5" transform="rotate(-90 71.7 149.5)">100nF</text>
<text x="145.2" y="144.5">JP1</text>
<text x="32.1" y="150.6">GND</text>
<text x="54.9" y="156.4">GND</text>
<text x="146.1" y="158.3" transform="rotate(-90 146.1 158.3)">+5V</text>
<text x="96.7" y="165.3">+5V</text>
<text x="103.8" y="162.2" transform="rotate(-90 103.8 162.2)">VCC</text>
<text x="106.2" y="165.3">+5V</text>
<text x="163.3" y="165.9" transform="rotate(-90 163.3 165.9)">+5V</text>
<text x="22.6" y="171.6" transform="rotate(-90 22.6 171.6)">+12V</text>
<text x="28.3" y="171.4">1N4007SMD</text>
<text x="28.3" y="169.3">D1</text>
<text x="115.7" y="169.7" transform="rotate(-90 115.7 169.7)">+12V</text>
<text x="133" y="171.5">MOUNT-PAD-ROUND3.0</text>
<text x="133" y="169.2">H5</text>
<text x="162.5" y="173.2">C11</text>
<text x="40.5" y="176.9">C6</text>
<text x="69.7" y="179.2" transform="rotate(-90 69.7 179.2)">D2</text>
<text x="71.8" y="179.2" transform="rotate(-90 71.8 179.2)">SK34A</text>
<text x="75" y="174.2">100µH</text>
<text x="78.5" y="177.8">L1</text>
<text x="90" y="178.8">C10</text>
<text x="110.8" y="176.9" transform="rotate(-90 110.8 176.9)">LED3</text>
<text x="112.4" y="176.9" transform="rotate(-90 112.4 176.9)">rot</text>
<text x="120.3" y="176.9" transform="rotate(-90 120.3 176.9)">LED4</text>
<text x="121.9" y="176.9" transform="rotate(-90 121.9 176.9)">rot</text>
<text x="133" y="177.2">MOUNT-PAD-ROUND3.0</text>
<text x="133" y="174.9">H6</text>
<text x="157.1" y="175.8">IC5P</text>
<text x="162.5" y="177">100nF</text>
<text x="13.1" y="184.9">J5</text>
<text x="40.5" y="180.7">100µF/25V</text>
<text x="90" y="182.6">1000µF/6,3V</text>
<text x="107" y="185.8" transform="rotate(-90 107 185.8)">R7</text>
<text x="110.6" y="185.8" transform="rotate(-90 110.6 185.8)">330R</text>
<text x="116.5" y="185.8" transform="rotate(-90 116.5 185.8)">R8</text>
<text x="120.1" y="185.8" transform="rotate(-90 120.1 185.8)">1K</text>
<text x="133" y="182.9">MOUNT-PAD-ROUND3.0</text>
<text x="133" y="180.6">H7</text>
<text x="133" y="188.6">MOUNT-PAD-ROUND3.0</text>
<text x="133" y="186.3">H8</text>
<text x="163.3" y="188.7">GND</text>
<text x="13.1" y="192.5">LUM1613-2.5</text>
<text x="62.5" y="194.4">GND</text>
<text x="106.2" y="192.5">GND</text>
<text x="115.7" y="192.5">GND</text>
<text x="123.3" y="192.5">GND</text>
</g>
<g font-size="2.1" fill="#800000">
<text x="106.2" y="100.8">JP1: Stepper Seconds</text>
<text x="106.2" y="102.8">1 rot</text>
<text x="106.2" y="104.8">2 orange</text>
<text x="106.2" y="106.8">3 gelb</text>
<text x="115.5" y="102.8">VCC</text>
<text x="115.9" y="106.8">Coil3</text>
<text x="116.1" y="104.8">Coil1</text>
<text x="106.2" y="108.7">4 rosa</text>
<text x="106.2" y="110.7">5 blau</text>
<text x="115.5" y="108.7">Coil2</text>
<text x="115.9" y="110.7">Coil4</text>
<text x="106.2" y="123.6">JP2: Stepper Minutes</text>
<text x="106.2" y="125.6">1 rot</text>
<text x="115.5" y="125.6">VCC</text>
<text x="106.2" y="127.6">2 orange</text>
<text x="106.2" y="129.6">3 gelb</text>
<text x="106.2" y="131.6">4 rosa</text>
<text x="115.5" y="131.6">Coil2</text>
<text x="115.6" y="127.6">Coil1</text>
<text x="115.9" y="129.6">Coil3</text>
<text x="106.2" y="133.5">5 blau</text>
<text x="115.9" y="133.5">Coil4</text>
<text x="106.2" y="142.6">JP3: Stepper Hours</text>
<text x="106.2" y="144.6">1 rot</text>
<text x="106.2" y="146.6">2 orange</text>
<text x="106.2" y="148.6">3 gelb</text>
<text x="115.5" y="144.6">VCC</text>
<text x="115.6" y="146.6">Coil1</text>
<text x="115.9" y="148.6">Coil3</text>
<text x="174.7" y="148.6">BallClock:</text>
<text x="106.2" y="150.6">4 rosa</text>
<text x="106.2" y="152.5">5 blau</text>
<text x="115.5" y="150.6">Coil2</text>
<text x="115.9" y="152.5">Coil4</text>
<text x="174.7" y="150.6">Arduino steuert drei Stepper 28BYJ-48 an.</text>
<text x="174.7" y="156.6">D0</text>
<text x="174.7" y="158.6">D1</text>
<text x="174.7" y="160.5">D2</text>
<text x="180.6" y="156.6">TXD</text>
<text x="180.6" y="158.6">RXD</text>
<text x="180.6" y="160.5">S1Coil1</text>
<text x="174.7" y="162.5">D3</text>
<text x="174.7" y="164.5">D4</text>
<text x="174.7" y="166.5">D5</text>
<text x="180.6" y="162.5">S1Coil3</text>
<text x="180.6" y="164.5">S1Coil2</text>
<text x="180.6" y="166.5">S1Coil4</text>
<text x="174.7" y="168.5">D6</text>
<text x="174.7" y="170.5">D7</text>
<text x="174.7" y="172.5">D8</text>
<text x="180.6" y="168.5">Clock (SH_CP)</text>
<text x="180.6" y="170.5">Latch (ST_CP)</text>
<text x="180.6" y="172.5">Data (DS)</text>
<text x="174.7" y="174.5">D9</text>
<text x="174.7" y="176.5">D10</text>
<text x="174.7" y="178.4">D11</text>
<text x="180.5" y="178.4">Pushbutton Set-Mode</text>
<text x="180.6" y="174.5">Pushbutton Hours</text>
<text x="180.6" y="176.5">Pushbutton Minutes</text>
<text x="174.7" y="180.4">D12</text>
<text x="174.7" y="182.4">D13</text>
<text x="174.7" y="184.4">A0</text>
<text x="180.5" y="184.4">Hall-Sensor Seconds</text>
<text x="180.6" y="180.4">Setting-LED</text>
<text x="180.6" y="182.4">LED Builtin</text>
<text x="220.3" y="181.1">License: Attribution-NonCommercial-ShareAlike 4.0 International (CC BY-NC-SA 4.0)</text>
<text x="174.7" y="186.4">A1</text>
<text x="174.7" y="188.4">A2</text>
<text x="174.7" y="190.4">A3</text>
<text x="180.5" y="186.4">Hall-Sensor Minutes</text>
<text x="180.5" y="188.4">Hall-Sensor Hours</text>
<text x="180.5" y="190.4">Pushbutton Reserved</text>
<text x="174.7" y="192.4">A4</text>
<text x="174.7" y="194.4">A5</text>
<text x="180.5" y="192.4">SDA</text>
<text x="180.5" y="194.4">SCL</text>
</g>
<g font-size="1.8" fill="#808080">
<text x="30.9" y="23">3</text>
<text x="36.2" y="23">1</text>
<text x="111.2" y="23">1</text>
<text x="115.6" y="23.9">X1</text>
<text x="120.1" y="23.9">VCC</text>
<text x="127" y="23">8</text>
<text x="30.9" y="24.9">4</text>
<text x="36.2" y="24.9">2</text>
<text x="111.2" y="24.9">2</text>
<text x="115.6" y="25.8">X2</text>
<text x="119" y="27.7">SOUT</text>
<text x="127" y="26.8">7</text>
<text x="179.2" y="26.8">3</text>
<text x="179.2" y="28.7">4</text>
<text x="184.4" y="26.8">1</text>
<text x="184.4" y="28.7">2</text>
<text x="229.8" y="25.8">J1-1</text>
<text x="229.8" y="29.6">J1-2</text>
<text x="102.2" y="32.5" transform="rotate(-90 102.2 32.5)">+</text>
<text x="111.2" y="30.6">3</text>
<text x="111.2" y="34.4">4</text>
<text x="115.6" y="31.5">VBAT SCL</text>
<text x="115.6" y="35.3">GND</text>
<text x="120.2" y="33.4">SDA</text>
<text x="127" y="30.6">6</text>
<text x="127" y="32.5">5</text>
<text x="229.8" y="33.4">J1-3</text>
<text x="43.8" y="40.1">29</text>
<text x="49" y="41">RESET</text>
<text x="59" y="41">(SCK)PB5</text>
<text x="70" y="40.1">17</text>
<text x="102.2" y="37.4" transform="rotate(-90 102.2 37.4)">-</text>
<text x="44.7" y="45.8">8</text>
<text x="49" y="46.7">XTAL2</text>
<text x="58.2" y="42.9">(MISO)PB4</text>
<text x="58.2" y="44.8">(MOSI)PB3</text>
<text x="60.2" y="46.7">(SS)PB2</text>
<text x="70" y="42">16</text>
<text x="70" y="43.9">15</text>
<text x="70" y="47.7">13</text>
<text x="70" y="45.8">14</text>
<text x="179.2" y="43.9">3</text>
<text x="179.2" y="45.8">4</text>
<text x="184.4" y="43.9">1</text>
<text x="184.4" y="45.8">2</text>
<text x="43.8" y="53.4">20</text>
<text x="44.7" y="49.6">7</text>
<text x="49" y="50.5">XTAL1</text>
<text x="59.1" y="48.6">(OC1)PB1</text>
<text x="59.7" y="50.5">(ICP)PB0</text>
<text x="70" y="53.4">28</text>
<text x="70" y="49.6">12</text>
<text x="43.8" y="57.2">21</text>
<text x="43.8" y="55.3">18</text>
<text x="49" y="58.1">AGND</text>
<text x="49" y="54.3">AREF</text>
<text x="49" y="56.2">AVCC</text>
<text x="58" y="60">(ADC2)PC2</text>
<text x="58" y="58.1">(ADC3)PC3</text>
<text x="58" y="56.2">(ADC4)PC4</text>
<text x="58" y="54.3">(ADC5)PC5</text>
<text x="70" y="59.1">25</text>
<text x="70" y="57.2">26</text>
<text x="70" y="55.3">27</text>
<text x="229.8" y="60">J3-1</text>
<text x="43.1" y="62.9">3*2</text>
<text x="43.1" y="61">4*2</text>
<text x="49" y="63.8">GND</text>
<text x="49" y="61.9">VCC</text>
<text x="57.4" y="63.8">(ADC0)PC0)</text>
<text x="58" y="61.9">(ADC1)PC1</text>
<text x="70" y="62.9">23</text>
<text x="70" y="61">24</text>
<text x="179.2" y="61">3</text>
<text x="179.2" y="62.9">4</text>
<text x="184.4" y="61">1</text>
<text x="184.4" y="62.9">2</text>
<text x="229.8" y="63.8">J3-2</text>
<text x="58.7" y="69.5">(AIN0)PD6</text>
<text x="58.7" y="67.6">(AIN1)PD7</text>
<text x="60.4" y="71.4">(T1)PD5</text>
<text x="70" y="68.6">10</text>
<text x="70" y="66.7">11</text>
<text x="70" y="70.6">9</text>
<text x="115" y="70.6">1</text>
<text x="229.8" y="67.6">J3-3</text>
<text x="58.8" y="77.1">(INT0)PD2</text>
<text x="58.8" y="75.2">(INT1)PD3</text>
<text x="60.4" y="73.3">(T0)PD4</text>
<text x="70" y="76.3">32</text>
<text x="70" y="74.4">1</text>
<text x="70" y="72.5">2</text>
<text x="115" y="72.5">2</text>
<text x="115" y="74.4">3</text>
<text x="115" y="76.3">4</text>
<text x="58.9" y="80.9">(RXD)PD0</text>
<text x="59.1" y="79">(TXD)PD1</text>
<text x="70" y="80.1">30</text>
<text x="70" y="78.2">31</text>
<text x="115" y="78.2">5</text>
<text x="115" y="80.1">6</text>
<text x="179.2" y="78.2">3</text>
<text x="179.2" y="80.1">4</text>
<text x="184.4" y="78.2">1</text>
<text x="184.4" y="80.1">2</text>
<text x="229.8" y="94.2">J2-1</text>
<text x="94.8" y="101.8">X1-1</text>
<text x="229.8" y="98">J2-2</text>
<text x="229.8" y="101.8">J2-3</text>
<text x="59.9" y="102.9">1</text>
<text x="59.9" y="104.8">2</text>
<text x="59.9" y="106.7">3</text>
<text x="64.3" y="103.7">I1</text>
<text x="64.3" y="105.6">I2</text>
<text x="64.3" y="107.5">I3</text>
<text x="70" y="103.7">O1</text>
<text x="70" y="105.6">O2</text>
<text x="70" y="107.5">O3</text>
<text x="75.7" y="102.9">18</text>
<text x="75.7" y="104.8">17</text>
<text x="75.7" y="106.7">16</text>
<text x="94.8" y="103.7">X1-2</text>
<text x="94.8" y="105.6">X1-3</text>
<text x="94.8" y="107.5">X1-4</text>
<text x="59.9" y="108.6">4</text>
<text x="59.9" y="110.5">5</text>
<text x="59.9" y="112.4">6</text>
<text x="64.3" y="109.4">I4</text>
<text x="64.3" y="111.3">I5</text>
<text x="64.3" y="113.2">I6</text>
<text x="70" y="109.4">O4</text>
<text x="70" y="111.3">O5</text>
<text x="70" y="113.2">O6</text>
<text x="75.7" y="108.6">15</text>
<text x="75.7" y="110.5">14</text>
<text x="75.7" y="112.4">13</text>
<text x="94.8" y="109.4">X1-5</text>
<text x="59.9" y="114.3">7</text>
<text x="59.9" y="116.2">8</text>
<text x="59.9" y="118.1">9</text>
<text x="64.3" y="115.1">I7</text>
<text x="64.3" y="117">I8</text>
<text x="64.3" y="118.9">GND COM</text>
<text x="70" y="117">O8</text>
<text x="70" y="115.1">O7</text>
<text x="75.7" y="116.2">11</text>
<text x="75.7" y="114.3">12</text>
<text x="75.7" y="118.1">10</text>
<text x="36.2" y="127.6">14</text>
<text x="36.3" y="131.4">11</text>
<text x="41.4" y="128.4">SER</text>
<text x="47" y="130.3">QB</text>
<text x="47" y="128.4">QA</text>
<text x="52.8" y="129.5">1</text>
<text x="52.8" y="131.4">2</text>
<text x="52.8" y="127.6">15</text>
<text x="59.9" y="127.6">1</text>
<text x="59.9" y="129.5">2</text>
<text x="59.9" y="131.4">3</text>
<text x="64.3" y="128.4">I1</text>
<text x="64.3" y="130.3">I2</text>
<text x="70" y="128.4">O1</text>
<text x="70" y="130.3">O2</text>
<text x="75.7" y="127.6">18</text>
<text x="75.7" y="129.5">17</text>
<text x="75.7" y="131.4">16</text>
<text x="94.8" y="126.5">X2-1</text>
<text x="94.8" y="128.4">X2-2</text>
<text x="94.8" y="130.3">X2-3</text>
<text x="36.2" y="133.3">10</text>
<text x="36.2" y="137.1">12</text>
<text x="41.4" y="134.1">SCL</text>
<text x="41.4" y="132.2">SCK</text>
<text x="41.4" y="137.9">RCK</text>
<text x="46.9" y="132.2">QC</text>
<text x="46.9" y="134.1">QD</text>
<text x="47" y="136">QE</text>
<text x="47.1" y="137.9">QF</text>
<text x="52.8" y="133.3">3</text>
<text x="52.8" y="135.2">4</text>
<text x="52.8" y="137.1">5</text>
<text x="59.9" y="133.3">4</text>
<text x="59.9" y="135.2">5</text>
<text x="59.9" y="137.1">6</text>
<text x="64.3" y="132.2">I3</text>
<text x="64.3" y="134.1">I4</text>
<text x="64.3" y="136">I5</text>
<text x="64.3" y="137.9">I6</text>
<text x="70" y="132.2">O3</text>
<text x="70" y="134.1">O4</text>
<text x="70" y="136">O5</text>
<text x="70" y="137.9">O6</text>
<text x="75.7" y="133.3">15</text>
<text x="75.7" y="135.2">14</text>
<text x="75.7" y="137.1">13</text>
<text x="94.8" y="132.2">X2-4</text>
<text x="94.8" y="134.1">X2-5</text>
<text x="46.9" y="139.8">QG</text>
<text x="46.9" y="141.7">QH</text>
<text x="52.8" y="139">6</text>
<text x="52.8" y="140.9">7</text>
<text x="59.9" y="139">7</text>
<text x="59.9" y="140.9">8</text>
<text x="59.9" y="142.8">9</text>
<text x="64.3" y="139.8">I7</text>
<text x="64.3" y="141.7">I8</text>
<text x="64.3" y="143.6">GND COM</text>
<text x="70" y="141.7">O8</text>
<text x="70" y="139.8">O7</text>
<text x="75.7" y="140.9">11</text>
<text x="75.7" y="139">12</text>
<text x="75.7" y="142.8">10</text>
<text x="94.8" y="143.6">X3-1</text>
<text x="36.2" y="144.7">13</text>
<text x="41.4" y="145.5">G</text>
<text x="46.3" y="145.5">QH*</text>
<text x="52.8" y="144.7">9</text>
<text x="94.8" y="145.5">X3-2</text>
<text x="94.8" y="147.4">X3-3</text>
<text x="94.8" y="149.3">X3-4</text>
<text x="147.3" y="146.6">1</text>
<text x="147.3" y="148.5">2</text>
<text x="94.8" y="151.2">X3-5</text>
<text x="147.3" y="150.4">3</text>
<text x="48.5" y="173.2">1</text>
<text x="64.3" y="171.3">4</text>
<text x="157.3" y="171.7" transform="rotate(-90 157.3 171.7)">16</text>
<text x="60.3" y="179.9" transform="rotate(-90 60.3 179.9)">5</text>
<text x="64.3" y="175.1">2</text>
<text x="157.3" y="179.9" transform="rotate(-90 157.3 179.9)">8</text>
<text x="52.7" y="181.4" transform="rotate(-90 52.7 181.4)">3*2</text>
</g>
<g font-size="1.5" fill="#800000">
<text x="52.4" y="171.6">LM2576</text>
<text x="39.3" y="177" transform="rotate(-90 39.3 177)">+</text>
<text x="54.3" y="179">IC4</text>
<text x="88.7" y="178.9" transform="rotate(-90 88.7 178.9)">+</text>
</g>
<g font-size="1.5" fill="#808080">
<text x="159" y="173.5" transform="rotate(-90 159 173.5)">VCC</text>
<text x="159" y="179.7" transform="rotate(-90 159 179.7)">GND</text>
</g>
<g font-size="1" fill="#800000">
<text x="51.7" y="173.6">Vin</text>
<text x="58.5" y="172.3">Feedback</text>
<text x="52.2" y="176.9">GND</text>
<text x="59.1" y="176.7">On/Off</text>
<text x="60.3" y="175.6">OUT</text>
</g>
</svg>
